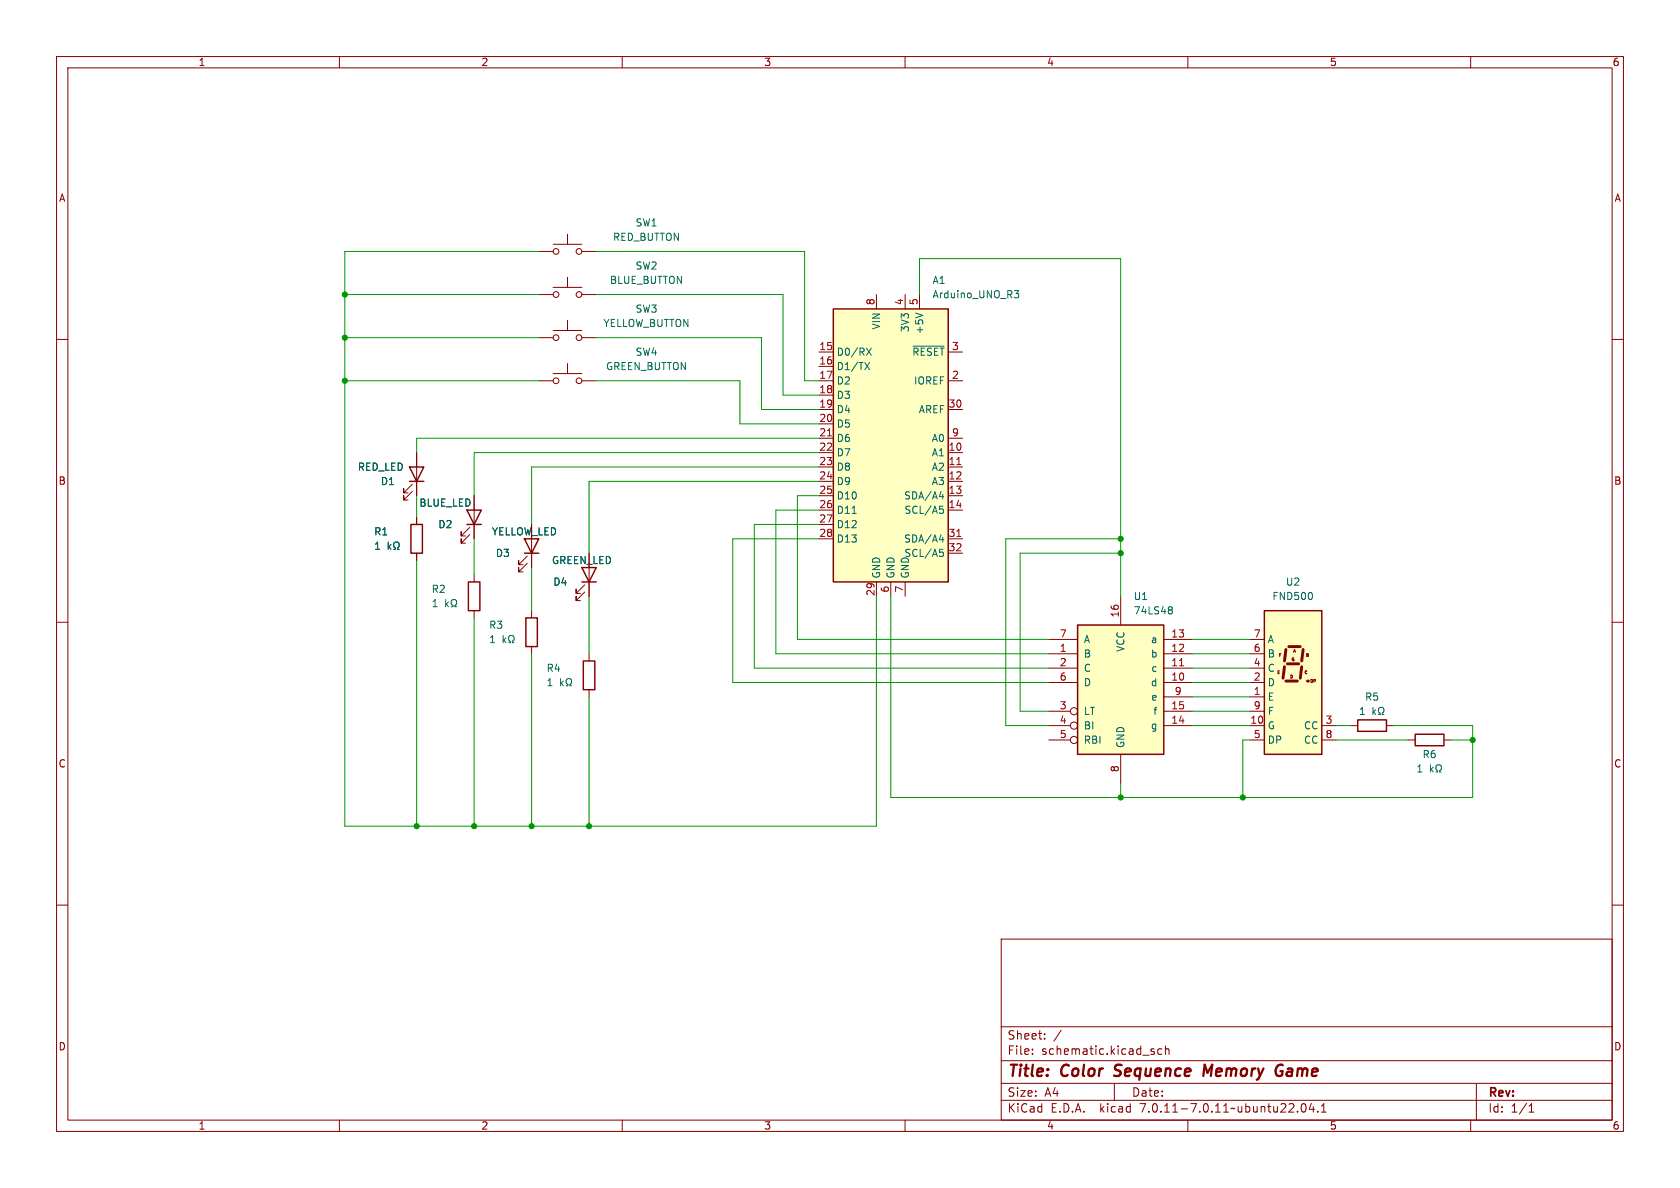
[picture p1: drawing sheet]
<svg xmlns="http://www.w3.org/2000/svg" width="297mm" height="210mm" viewBox="0 0 297 210" stroke-linecap="round" stroke-linejoin="round" font-family="sans-serif">
<g fill="none" stroke="#840000" stroke-width=".18">
<path d="M10 10h277v190h-277zM12 12h273v186h-273zM60 10v2M110 10v2M160 10v2M210 10v2M260 10v2M10 60h2M95.2 59.7h2.6M97.8 58.4h5.1M100.3 56.6v1.8M102.9 59.7h2.5"/>
<path d="M285 60h2M10 110h2M285 110h2M248.9 130.8h1.3M255.3 130.8h1.2M10 160h2M285 160h2M177 166h108v32h-108zM60 198v2M110 198v2M160 198v2M177 194.5h108"/>
<path d="M177 191.5h108M177 187.5h108M177 181.5h108M182.5 186.3v.1M182.5 185.5v.1M184.7 183.6v.1M184.7 182.8v.1M187.6 182.1l-1.3 2M197 191.5v3M203.9 185.9l.2 .2-.2 .3M203.9 185.4l.1 .1M205.4 185.5l-.4-.1-.3 .3v.4l.1 .2h.6"/>
<path d="M206 185.5l.2-.1 .4 .1 .1 .9M206 184.9v1.5M210 198v2M229.4 196.5v.1M230.2 195.2l.2-.1a.81 .81 0 0 1 .6 .6 .81 .81 0 0 1-.3 .8l-.2 .1a.81 .81 0 0 1-.3-1.4zM231.8 195l-.3 1.1h.9M232.2 195.6v1M233 196.5v.1M233.6 196.6h.9M233.6 195.5l.4-.4v1.5M260 198v2M261 191.5v6.5"/>
<path d="M270.3 196.6h.9M270.3 195.5l.4-.4v1.5"/>
<circle cx="98.3" cy="59.7" r=".51"/>
<circle cx="102.4" cy="59.7" r=".51"/>
</g>
<path d="M196.9 190.1l.3 .1M197.2 188.4l-.1 .2 .1 .4M214.3 188.2l-.8 1.4-.5-1.4-.3 2M226.3 188.2l.5 .1M226.4 189.4h.3v.6l-.4 .2" fill="none" stroke="#840000" stroke-width=".4"/>
<path d="M223.5 108h10.2v25.4h-10.2zM250.2 129.8h5.1v2h-5.1z" fill="none" stroke="#840000" stroke-width=".25"/>
<path d="M252.9 135.2v1.3M253 136l.4 .5M253.4 135.6l-.5 .5M253.8 136.5h.3v-.3a.54 .54 0 0 1-.2-.7 .54 .54 0 0 1 .7-.2 .59 .59 0 0 1-.1 .9v.3h.3" fill="none" stroke="#006464" stroke-width=".18"/>
<path d="M223.5 108h10.2v25.4h-10.2z" fill="#ffffc2" stroke="#ffffc2" stroke-width=".18"/>
<path d="M227.1 117.9l-.3 2M227.3 114.8l-.2 2M227.6 117.3h2M227.8 114.3h2.1M230.1 117.9l-.2 2M230.4 114.8l-.3 2M227.3 120.4h2.1" fill="none" stroke="#840000" stroke-width=".51"/>
<circle cx="231.1" cy="120.4" r=".25" fill="#840000"/>
<g fill="none" stroke="#840000" stroke-width=".18">
<path d="M95.2 44.5h2.6M95.2 52.1h2.6M97.8 43.2h5.1M97.8 50.8h5.1M100.3 41.4v1.8M100.3 49v1.8M102.9 44.5h2.5M102.9 52.1h2.5M154.9 52.1v2.5M160 52.1v2.5M162.6 52.1v2.5M95.2 67.3h2.6"/>
<path d="M97.8 66h5.1M100.3 64.3v1.7M102.9 67.3h2.5M144.8 62.2h2.5M144.8 64.8h2.5M144.8 67.3h2.5M144.8 69.9h2.5M144.8 72.4h2.5M144.8 74.9h2.5M144.8 77.5h2.5M167.6 62.2h2.6M167.6 67.3h2.6"/>
<path d="M167.6 72.4h2.6M167.6 77.5h2.6M72.9 86.9l-1.5 1.5v-.8v.8h.7M72.9 85.6l-1.5 1.5v-.7v.7h.7M73.7 80v7.6M73.7 91.4v1.3M73.7 97.8v1.3M83.1 94.5l-1.6 1.5v-.7v.7h.8M83.1 93.2l-1.6 1.5v-.7v.7h.8M83.8 87.6v7.7M93.2 99.6l-1.5 1.5v-.8v.8h.8M93.2 98.3l-1.5 1.5v-.7v.7h.8"/>
<path d="M94 92.7v7.6M104.1 97.8v7.6M144.8 80h2.5M144.8 82.6h2.5M144.8 85.1h2.5M144.8 87.6h2.5M144.8 90.2h2.5M144.8 92.7h2.5M144.8 95.3h2.5M167.6 80h2.6M167.6 82.6h2.6M167.6 85.1h2.6"/>
<path d="M167.6 87.6h2.6M167.6 90.2h2.6M167.6 95.3h2.6M167.6 97.8h2.6M83.8 101.6v1.3M83.8 108v1.2M94 108v1.2M94 114.3v1.3M103.4 104.6l-1.5 1.6v-.8v.8h.7M103.4 103.4l-1.5 1.5v-.8v.8h.7M104.1 115.6v1.2M154.9 102.9v2.5"/>
<path d="M157.5 102.9v2.5M160 102.9v2.5M185.4 118.1h5.1M185.4 115.6h5.1M185.4 113h5.1M198.1 105.4v5.1M205.7 118.1h5.1M205.7 115.6h5.1M205.7 113h5.1M221 118.1h2.5M221 115.6h2.5M221 113h2.5"/>
<path d="M226.2 118.6h-.2v.5M226.5 115.5h-.3v.6M228.4 119.4h-.2v.5M228.7 115.3l.2-.5 .1 .5M231.2 115.6l-.2-.1v.6M104.1 121.9v1.3M185.4 128.3h3.8M185.4 120.7h5.1M185.4 130.8h3.8M185.4 125.7h3.8M198.1 133.4v5M205.7 123.2h5.1"/>
<path d="M205.7 128.3h5.1M205.7 120.7h5.1M205.7 125.7h5.1M221 123.2h2.5M221 128.3h2.5M221 120.7h2.5M221 130.8h2.5M221 125.7h2.5M232 120.1h-.2v.5M232.5 120.1h-.2v.5M233.7 128.3h2.5M233.7 130.8h2.5"/>
<path d="M238.8 128.3h1.2M245.1 128.3h1.3"/>
<circle cx="98.3" cy="52.1" r=".51"/>
<circle cx="98.3" cy="44.5" r=".51"/>
<circle cx="102.4" cy="44.5" r=".51"/>
<circle cx="102.4" cy="52.1" r=".51"/>
<circle cx="98.3" cy="67.3" r=".51"/>
<circle cx="102.4" cy="67.3" r=".51"/>
<circle cx="189.9" cy="125.7" r=".63"/>
<circle cx="189.9" cy="130.8" r=".63"/>
<circle cx="189.9" cy="128.3" r=".63"/>
</g>
<g fill="none" stroke="#006464" stroke-width=".18">
<path d="M161.9 55.3l1.2 .5M179.3 51.4h.8l-.4 .5 .3 .1 .1 .4-.2 .2h-.4M152.9 64.1l.8 1.2M153.2 61.5l.8 1.3M153.7 64.1l-.8 1.2M154 61.5l-.8 1.3M161.4 61.2h5.5M68.6 95.8v1.3M68.8 96.6l.3 .5M69.1 96.3l-.5 .4M69.6 97.1h.3v-.2a.54 .54 0 0 1-.3-.8 .54 .54 0 0 1 .8-.2 .58 .58 0 0 1-.1 1v.2h.3M150.6 90.7h.8"/>
<path d="M166.1 87.8h.8M166.1 95.4h.8M166.1 97.1h.6M166.1 89.5h.6M166.2 90h.3l.3 .2-.1 .5h-.5M166.2 97.6h.3l.3 .2-.1 .5-.5 .1M166.7 87.4v.8M166.7 95v.8M78.8 106v1.3M78.9 106.8l.4 .5M79.3 106.4l-.5 .5M79.8 107.3h.3v-.3a.54 .54 0 0 1-.3-.7 .54 .54 0 0 1 .7-.2 .58 .58 0 0 1-.1 .9v.3h.3"/>
<path d="M89 112.3v1.3M89.1 113.1l.3 .5M89.4 112.8l-.4 .4M89.9 113.6h.3v-.2a.54 .54 0 0 1-.3-.8 .54 .54 0 0 1 .8-.2 .58 .58 0 0 1-.1 1v.2h.3M99.1 120v1.2M206.8 107.3h.2l.3 .2-.3 .3M206.8 107.8h.2M207 107.8l.3 .2v.3l-.2 .2h-.3M232 105v.7M99.2 120.7l.4 .5M99.6 120.4l-.5 .5M100.1 121.2h.3v-.2a.54 .54 0 0 1-.3-.8 .54 .54 0 0 1 .8-.2 .58 .58 0 0 1-.2 1v.2h.3"/>
<path d="M242.7 125v1.3M242.8 125.8l.4 .5M243.2 125.5l-.5 .4M243.7 126.3h.3v-.2a.54 .54 0 0 1-.3-.8 .54 .54 0 0 1 .8-.2 .58 .58 0 0 1-.1 1v.2h.3"/>
</g>
<g fill="none" stroke="#840000" stroke-width=".25">
<path d="M147.3 54.6h20.3v48.3h-20.3zM72.4 82.6h2.5l-1.2 2.5zM72.4 85.1h2.5M72.6 92.7h2.1v5.1h-2.1zM82.5 90.2h2.6l-1.3 2.5zM82.5 92.7h2.6M92.7 95.3h2.5l-1.2 2.5zM92.7 97.8h2.5M82.8 102.9h2v5.1h-2zM93 109.2h2v5.1h-2zM102.9 100.3h2.5l-1.3 2.6zM102.9 102.9h2.5"/>
<path d="M103.1 116.8h2.1v5.1h-2.1zM190.5 110.5h15.2v22.9h-15.2zM240 127.3h5.1v2h-5.1z"/>
</g>
<g fill="#ffffc2" stroke="#ffffc2" stroke-width=".18">
<path d="M190.5 110.5h15.2v22.9h-15.2z"/>
<path d="M147.3 54.6h20.3v48.3h-20.3z"/>
</g>
<path d="M146.3 77.1h.7M169.2 82.1h.7M169.2 94.8h.7M208.5 117.7h.7" fill="none" stroke="#a90000" stroke-width=".18"/>
<g fill="none" stroke="#009600" stroke-width=".18">
<path d="M61 59.7h34.2M61 52.1h34.2M95.2 44.5h-34.2v101.6h93.9v-40.7M105.4 44.5h36.8v22.8h2.6M105.4 59.7h29.2v12.7h10.2M105.4 52.1h33v17.8h6.4M162.6 52.1v-6.4h35.5v59.7M61 67.3h34.2M105.4 67.3h25.4v7.6h14M144.8 77.5h-71.1v2.5M73.7 87.6v3.8M73.7 99.1v47"/>
<path d="M83.8 95.3v6.3M144.8 87.6h-3.8v25.4h44.4M144.8 95.3h-15.3v25.4h55.9M144.8 90.2h-7.6v25.4h48.2M144.8 92.7h-11.5v25.4h52.1M144.8 80h-61v7.6M144.8 82.6h-50.8v10.1M144.8 85.1h-40.7v12.7M198.1 95.3h-20.3v33h7.6M198.1 97.8h-17.8v27.9h5.1M83.8 109.2v36.9M94 100.3v7.7"/>
<path d="M94 115.6v30.5M104.1 105.4v10.2M157.5 105.4v35.6h102.8v-12.7h-13.9M210.8 113h10.2M210.8 115.6h10.2M210.8 118.1h10.2M104.1 123.2v22.9M198.1 138.4v2.6M210.8 128.3h10.2M210.8 120.7h10.2M210.8 125.7h10.2M210.8 123.2h10.2"/>
<path d="M221 130.8h-1.3v10.2M236.2 130.8h12.7M236.2 128.3h2.6M256.5 130.8h3.8"/>
</g>
<g fill="#009600" stroke="#009600" stroke-width=".18">
<circle cx="104.1" cy="146.1" r=".46"/>
<circle cx="94" cy="146.1" r=".46"/>
<circle cx="73.7" cy="146.1" r=".46"/>
<circle cx="83.8" cy="146.1" r=".46"/>
<circle cx="198.1" cy="95.3" r=".46"/>
<circle cx="198.1" cy="141" r=".46"/>
<circle cx="219.7" cy="141" r=".46"/>
<circle cx="198.1" cy="97.8" r=".46"/>
<circle cx="260.3" cy="130.8" r=".46"/>
<circle cx="61" cy="67.3" r=".46"/>
<circle cx="61" cy="52.1" r=".46"/>
<circle cx="61" cy="59.7" r=".46"/>
</g>
<g font-size="2.8" fill="#840000">
<text x="178" y="190.9">Title:</text>
<text x="187.7" y="190.9">Color</text>
<text x="197.9" y="190.9">Sequence</text>
<text x="214.4" y="190.9">Memory</text>
<text x="228" y="190.9">Game</text>
</g>
<g font-size="2.1" fill="#840000">
<text x="178" y="184">Sheet:</text>
<text x="178" y="186.7">File:</text>
<text x="184.1" y="186.7">schematic.kicad_sch</text>
<text x="178" y="196.9">KiCad</text>
<text x="178" y="194.1">Size:</text>
<text x="184.7" y="194.1">A4</text>
<text x="185.7" y="196.9">E.D.A.</text>
<text x="194.6" y="196.9">kicad</text>
<text x="200" y="194.1">Date:</text>
<text x="201.8" y="196.9">7.0.11-7.0.11~ubuntu22.04.1</text>
<text x="263" y="194.3">Rev:</text>
<text x="263" y="196.9">Id:</text>
<text x="267.1" y="196.9">1/1</text>
</g>
<g font-size="1.8" fill="#840000">
<text x="35" y="11.9">1</text>
<text x="85" y="11.9">2</text>
<text x="135" y="11.9">3</text>
<text x="185" y="11.9">4</text>
<text x="235" y="11.9">5</text>
<text x="285" y="11.9">6</text>
<text x="10.3" y="35.9">A</text>
<text x="285.3" y="35.9">A</text>
<text x="10.3" y="85.9">B</text>
<text x="285.3" y="85.9">B</text>
<text x="10.3" y="135.9">C</text>
<text x="285.3" y="135.9">C</text>
<text x="10.3" y="185.9">D</text>
<text x="285.3" y="185.9">D</text>
<text x="35" y="199.9">1</text>
<text x="85" y="199.9">2</text>
<text x="135" y="199.9">3</text>
<text x="185" y="199.9">4</text>
<text x="235" y="199.9">5</text>
<text x="285" y="199.9">6</text>
</g>
<g font-size="1.8" fill="#006464">
<text x="112.3" y="40.2">SW1</text>
<text x="108.3" y="42.8">RED_BUTTON</text>
<text x="112.3" y="47.9">SW2</text>
<text x="107.7" y="50.4">BLUE_BUTTON</text>
<text x="164.8" y="50.4">A1</text>
<text x="164.8" y="52.9">Arduino_UNO_R3</text>
<text x="106.6" y="58">YELLOW_BUTTON</text>
<text x="112.3" y="55.5">SW3</text>
<text x="155.8" y="58.3" transform="rotate(-90 155.8 58.3)">VIN</text>
<text x="160.9" y="58.8" transform="rotate(-90 160.9 58.8)">3V3</text>
<text x="163.4" y="59.2" transform="rotate(-90 163.4 59.2)">+5V</text>
<text x="107" y="65.6">GREEN_BUTTON</text>
<text x="112.3" y="63.1">SW4</text>
<text x="147.8" y="63.1">D0/RX</text>
<text x="147.8" y="65.6">D1/TX</text>
<text x="161.2" y="63.1">~{RESET}</text>
<text x="147.8" y="68.2">D2</text>
<text x="147.8" y="70.7">D3</text>
<text x="161.5" y="68.2">IOREF</text>
<text x="147.8" y="73.3">D4</text>
<text x="147.8" y="75.8">D5</text>
<text x="162.3" y="73.3">AREF</text>
<text x="63.2" y="83.4">RED_LED</text>
<text x="147.8" y="78.3">D6</text>
<text x="147.8" y="80.9">D7</text>
<text x="147.8" y="83.4">D8</text>
<text x="164.6" y="80.9">A1</text>
<text x="164.6" y="83.4">A2</text>
<text x="164.6" y="78.3">A0</text>
<text x="67.2" y="86">D1</text>
<text x="74" y="89.8">BLUE_LED</text>
<text x="147.8" y="86">D9</text>
<text x="147.8" y="88.5">D10</text>
<text x="159.7" y="88.5">SDA/A4</text>
<text x="164.6" y="86">A3</text>
<text x="66" y="94.8">R1</text>
<text x="77.4" y="93.6">D2</text>
<text x="86.9" y="94.8">YELLOW_LED</text>
<text x="147.8" y="91">D11</text>
<text x="147.8" y="93.6">D12</text>
<text x="159.8" y="91">SCL/A5</text>
<text x="66" y="97.4">1</text>
<text x="87.6" y="98.7">D3</text>
<text x="97.5" y="99.9">GREEN_LED</text>
<text x="147.8" y="96.1">D13</text>
<text x="159.7" y="96.1">SDA/A4</text>
<text x="159.8" y="98.7">SCL/A5</text>
<text x="76.2" y="105">R2</text>
<text x="76.2" y="107.5">1</text>
<text x="97.7" y="103.7">D4</text>
<text x="155.8" y="102.4" transform="rotate(-90 155.8 102.4)">GND</text>
<text x="158.3" y="102.4" transform="rotate(-90 158.3 102.4)">GND</text>
<text x="160.9" y="102.4" transform="rotate(-90 160.9 102.4)">GND</text>
<text x="200.3" y="106.3">U1</text>
<text x="224.8" y="106.3">FND500</text>
<text x="227.2" y="103.7">U2</text>
<text x="86.4" y="111.4">R3</text>
<text x="86.4" y="113.9">1</text>
<text x="191.5" y="113.9">A</text>
<text x="200.3" y="108.8">74LS48</text>
<text x="203.4" y="113.9">a</text>
<text x="224" y="113.9">A</text>
<text x="96.5" y="119">R4</text>
<text x="191.5" y="116.4">B</text>
<text x="191.5" y="119">C</text>
<text x="199" y="115.3" transform="rotate(-90 199 115.3)">VCC</text>
<text x="203.4" y="116.4">b</text>
<text x="203.4" y="119">c</text>
<text x="224" y="119">C</text>
<text x="224" y="116.4">B</text>
<text x="96.5" y="121.5">1</text>
<text x="191.5" y="121.5">D</text>
<text x="203.4" y="121.5">d</text>
<text x="203.4" y="124.1">e</text>
<text x="224" y="124.1">E</text>
<text x="224" y="121.5">D</text>
<text x="241.2" y="124.1">R5</text>
<text x="191.5" y="126.6">LT</text>
<text x="191.5" y="129.1">BI</text>
<text x="191.5" y="131.7">RBI</text>
<text x="203.4" y="129.1">g</text>
<text x="203.8" y="126.6">f</text>
<text x="224" y="129.1">G</text>
<text x="224" y="131.7">DP</text>
<text x="224" y="126.6">F</text>
<text x="230.4" y="129.1">CC</text>
<text x="230.4" y="131.7">CC</text>
<text x="240.1" y="126.6">1</text>
<text x="199" y="132.3" transform="rotate(-90 199 132.3)">GND</text>
<text x="250.3" y="136.8">1</text>
<text x="251.4" y="134.2">R6</text>
</g>
<g font-size="1.8" fill="#a90000">
<text x="154.7" y="54" transform="rotate(-90 154.7 54)">8</text>
<text x="159.8" y="54" transform="rotate(-90 159.8 54)">4</text>
<text x="162.3" y="54" transform="rotate(-90 162.3 54)">5</text>
<text x="144.7" y="62">15</text>
<text x="144.7" y="64.5">16</text>
<text x="168.2" y="62">3</text>
<text x="144.7" y="67.1">17</text>
<text x="144.7" y="69.6">18</text>
<text x="168.2" y="67.1">2</text>
<text x="144.7" y="72.1">19</text>
<text x="144.7" y="74.7">20</text>
<text x="144.7" y="77.2">21</text>
<text x="167.6" y="72.1">30</text>
<text x="168.2" y="77.2">9</text>
<text x="144.7" y="79.8">22</text>
<text x="144.7" y="82.3">23</text>
<text x="167.6" y="79.8">10</text>
<text x="167.6" y="82.3">11</text>
<text x="144.7" y="84.8">24</text>
<text x="144.7" y="87.4">25</text>
<text x="144.7" y="89.9">26</text>
<text x="167.6" y="84.8">12</text>
<text x="167.6" y="87.4">13</text>
<text x="167.6" y="89.9">14</text>
<text x="144.7" y="92.5">27</text>
<text x="144.7" y="95">28</text>
<text x="167.6" y="95">31</text>
<text x="167.6" y="97.5">32</text>
<text x="154.7" y="105.5" transform="rotate(-90 154.7 105.5)">29</text>
<text x="157.2" y="104.8" transform="rotate(-90 157.2 104.8)">6</text>
<text x="159.8" y="104.8" transform="rotate(-90 159.8 104.8)">7</text>
<text x="187.3" y="112.8">7</text>
<text x="197.9" y="109.3" transform="rotate(-90 197.9 109.3)">16</text>
<text x="207" y="112.8">13</text>
<text x="221.5" y="112.8">7</text>
<text x="187.3" y="115.3">1</text>
<text x="187.3" y="117.9">2</text>
<text x="207" y="117.9">11</text>
<text x="207" y="115.3">12</text>
<text x="221.5" y="117.9">4</text>
<text x="221.5" y="115.3">6</text>
<text x="187.3" y="125.5">3</text>
<text x="187.3" y="120.4">6</text>
<text x="207" y="120.4">10</text>
<text x="207" y="125.5">15</text>
<text x="207.6" y="122.9">9</text>
<text x="221.5" y="122.9">1</text>
<text x="221.5" y="120.4">2</text>
<text x="221.5" y="125.5">9</text>
<text x="187.3" y="128">4</text>
<text x="187.3" y="130.6">5</text>
<text x="207" y="128">14</text>
<text x="220.9" y="128">10</text>
<text x="221.5" y="130.6">5</text>
<text x="234.2" y="128">3</text>
<text x="234.2" y="130.6">8</text>
<text x="197.9" y="136.6" transform="rotate(-90 197.9 136.6)">8</text>
</g>
<g font-size=".7" fill="#840000">
<text x="225.7" y="119.4">E</text>
<text x="225.9" y="116.3">F</text>
<text x="228.2" y="117.1">G</text>
<text x="228.5" y="115.5">A</text>
<text x="230.5" y="119.4">C</text>
<text x="230.7" y="116.3">B</text>
<text x="227.9" y="120.1">D</text>
<text x="231.5" y="120.9">DP</text>
</g>
</svg>
